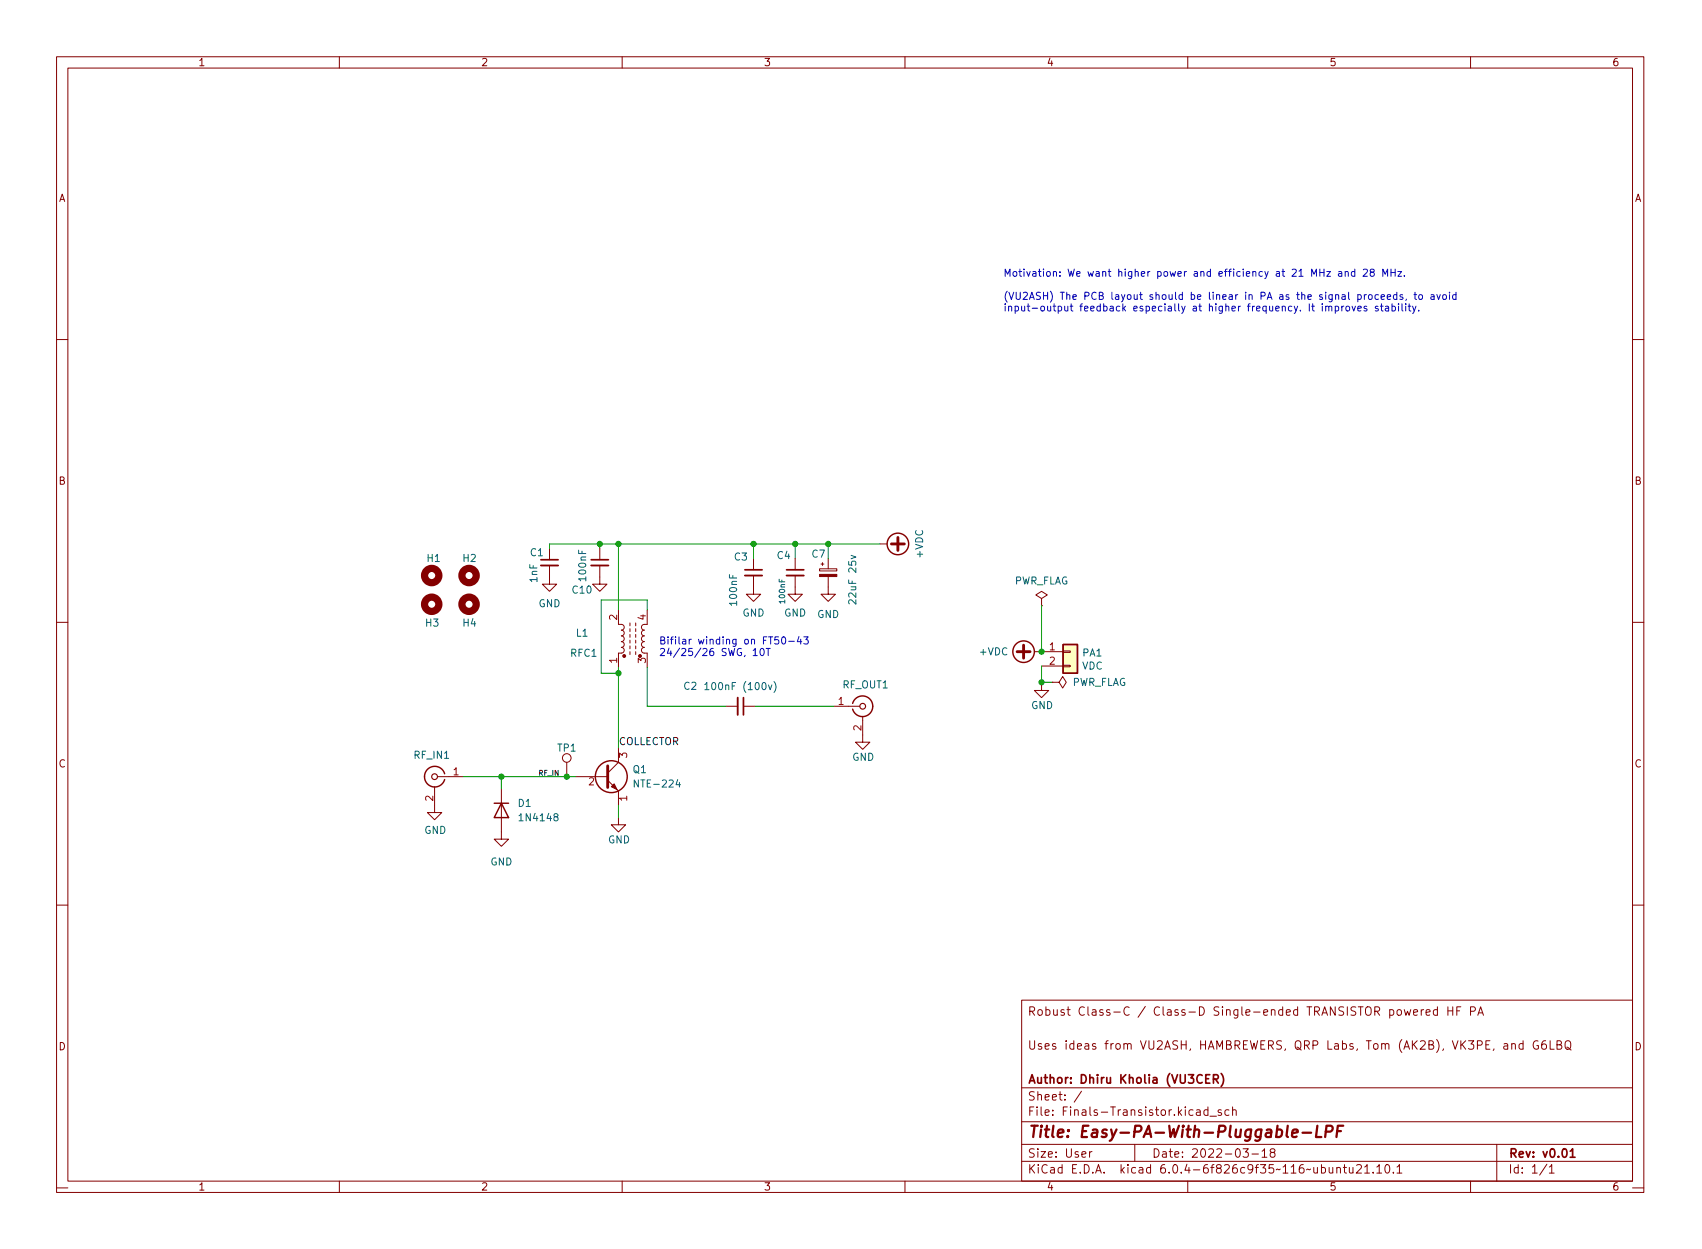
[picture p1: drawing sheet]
<svg xmlns="http://www.w3.org/2000/svg" width="301mm" height="221mm" viewBox="0 0 301 221" stroke-linecap="round" stroke-linejoin="round" font-family="sans-serif">
<g fill="none" stroke="#840000" stroke-width=".18">
<path d="M10 10h280.6v200.8h-280.6zM12 12h276.6v196.8h-276.6zM60 10v2M110 10v2M160 10v2M210 10v2M260 10v2M10 60h2M288.6 60h2M97.2 100v3.3h1.2l-1.2 1.3-1.3-1.3h1.3M97.2 96.9v2.1M106 100v3.3h1.3l-1.3 1.3-1.2-1.3h1.2"/>
<path d="M106 96.9v2.1M133.2 98.7v2M140.6 98.7v2M145.2 99.7h.5M145.4 99.5v.5M146.4 98.7v1.9M155.6 96.2h1.2M10 110h2M109.3 107.9v2.5h.8l.3 .5-.2 .4-.3 .1 .3 .1 .2 .3-.2 .4-.3 .2 .4 .2v.5l-.1 .2-.3 .1 .3 .2 .2 .4-.2 .3-.3 .2 .3 .1 .2 .5-.3 .3-.8 .1v2.5M111.4 110.1v.6M111.4 111.2v.5M111.4 112.2v.5"/>
<path d="M111.4 113.2v.5M111.4 114.2v.5M111.4 115.2v.5M112.4 110.1v.6M112.4 111.2v.5M112.4 112.2v.5M112.4 113.2v.5M112.4 114.2v.5M112.4 115.2v.5M114.4 107.9v2.5h-.7l-.3 .5 .2 .4 .3 .1-.3 .1-.2 .3 .1 .5 .4 .1-.3 .2-.2 .3 .1 .4 .4 .1-.3 .2-.2 .2 .1 .4 .4 .3-.4 .1-.1 .5 .3 .3 .7 .1v2.5M133.2 101.8v3.3h1.3l-1.3 1.2-1.2-1.2h1.2M140.6 101.8v3.3h1.3l-1.3 1.2-1.3-1.2h1.3"/>
<path d="M144.9 100.6h3.1v.4h-3.1zM146.4 101.9v3.2h1.3l-1.3 1.2-1.2-1.2h1.2M182.9 115.2h5.1M184.1 105.8l1.1-.6-1.1-.6-1 .6 1 .6v1.3M184.1 107.1h.1M184.1 117.8h3.9M188 117.6h1.2v.3h-1.2zM188 115.1h1.2v.3h-1.2zM288.6 110h2M76.8 139.1v4.6h1.3l-1.3 1.2-1.2-1.2h1.2M77.3 137.3h4.6M88.6 139.5v8.9h1.3l-1.3 1.2-1.2-1.2h1.2"/>
<path d="M100.2 134.8v2.5M101.7 137.3h5.7M107.4 138l1.9 1.9v2.5M109.3 132.2v2.6l-1.9 1.9M128.4 124.9h2M131.4 124.9h2.1M147.4 124.9h4.6M152.5 126.7v4.5h1.3l-1.3 1.3-1.2-1.3h1.2M184.1 120.8v1.3h1.3l-1.3 1.3-1.2-1.3h1.2M186 120.6h1.2l.7-1 .6 1-.6 1.1-.7-1.1M186 120.6h.1M109.3 144.6v1.2h1.3l-1.3 1.3-1.2-1.3h1.2"/>
<path d="M10 160h2M180.6 176.8h108v32h-108zM248.3 178.5l.3 1 .3-.7 .2 .7 .3-1M249.9 179l.7-.1v-.3l-.5-.1-.2 .2 .1 .7h.6M251.3 178.5v1M251.7 178.5l-.3 .1-.1 .2M252.1 179l.8-.1-.1-.3-.4-.1-.3 .2 .1 .7h.6M254.1 178.6l-.4-.1-.3 .3v.4l.2 .2h.5M254.1 178v1.5M256 178v1.5M256 178.7h.9M256.9 178v1.5"/>
<path d="M257.6 178.7h.5M258.3 178h-.7v1.5M260 178.8l.7-.1 .2-.2-.1-.3-.2-.2h-.6v1.5M261.3 179.5l.5-1.5 .5 1.5M261.4 179.1h.7M288.6 160h2M180.6 198.3h108M180.6 192.3h108M191.2 192.9l-1.3 2M211.6 196.3h.5l.1 .9M212.2 196.6h-.5a.29 .29 0 0 0-.2 .3 .29 .29 0 0 0 .2 .3l.5-.1M213.6 196.3l-.5-.1-.2 .3v.4l.1 .2h.6"/>
<path d="M213.6 195.7v1.5M213.9 197.4h1.2M215.9 196.3l-.3-.1-.2 .2v.2l.5 .2v.3h-.5M217.3 196.3l-.4-.1-.3 .3v.4l.1 .2h.6M217.9 196.4l.2-.2 .4 .1 .1 .9M217.9 195.7v1.5M265.9 184.6h.6l.1 .9M266.6 184.9h-.5a.29 .29 0 0 0-.3 .3 .29 .29 0 0 0 .3 .3l.5-.1M267.3 184.7l.2-.2 .4 .1v.9M267.3 184.5v1M269.3 184.6l-.4-.1-.3 .3v.4l.1 .2h.6M269.3 184v1.5"/>
<path d="M271.9 184.1a.74 .74 0 0 0-.9 .5 .74 .74 0 0 0 .6 .9l.4-.1v-.5h-.3M273.3 184a.6 .6 0 0 0-.7 .7v.5l.1 .2 .4 .1 .3-.1v-.5l-.1-.2-.4-.1-.3 .3M274.1 184v1.5h.7M275.3 184.7h.6l.2-.3-.2-.3-.6-.1v1.5h.6l.2-.3a.39 .39 0 0 0-.3-.5M276.8 184.2a.5 .5 0 0 1 .6-.2 .5 .5 0 0 1 .3 .5v.5a.5 .5 0 0 1-.5 .5 .5 .5 0 0 1-.5-.5zM277 185.2h.3l.5 .5M10 210h2M60 208.8v2M110 208.8v2M160 208.8v2M180.6 205.3h108M180.6 202.3h108"/>
<path d="M192.6 203.6v1M193.1 203.6l-.3 .1-.2 .2M200.6 202.3v3M210 208.8v2M219.8 203.1h.9l-.5 .6 .4 .1v.7l-.2 .1h-.4l-.2-.1M221.4 204h1.1M223.1 203.5l.5-.4v1.5M223.1 204.6h.9M224.9 203.8l-.3-.3v-.2l.3-.2 .4 .1 .1 .2v.2l-.7 .2-.1 .2v.5l.3 .1 .4-.1 .1-.2v-.4l-.3-.1M236.4 206.6l.2-.2 .3 .1 .1 .9M236.4 206.4v1M237.5 206.4h.6"/>
<path d="M237.7 205.9v1.3l.4 .2M238.6 206.4v.9l.4 .1 .2-.1M239.2 206.4v1M239.9 206.1l.5-.2 .2 .2 .1 .2-.9 1.1h.9M241.3 206.3l.4-.4v1.5M241.3 207.4h.8M242.8 207.3v.1M243.4 206.3l.5-.4v1.5M243.4 207.4h.9M245.1 206l.1-.1a.81 .81 0 0 1 .6 .6 .81 .81 0 0 1-.3 .8l-.1 .1a.81 .81 0 0 1-.6-.6 .81 .81 0 0 1 .3-.8zM246.4 207.3v.1M247 206.3l.4-.4v1.5"/>
<path d="M247 207.4h.9M260 208.8v2M264.6 202.3v6.5M273.5 205.8l-1.3 2M273.9 206.3l.5-.4v1.5M273.9 207.4h.9M288.6 210h2"/>
<circle cx="100.2" cy="134" r=".76"/>
</g>
<path d="M95.6 99h3.1M104.5 99h3.1M131.7 100.7h3M139.1 100.7h3M131.4 123.4v3M213.2 190.7h.5M213.9 190h-.7v1.5h.7M214.5 190.8l.8-.1 .1-.2-.1-.3-.2-.2h-.6v1.5M214.9 190.8l.5 .7M215.9 189.8a1.72 1.72 0 0 1 0 2.3M277.6 203.5l.4-.4v1.5M277.6 204.6h.9" fill="none" stroke="#840000" stroke-width=".3"/>
<path d="M232.9 199l-.2 2h.9M236.4 200h.7M237.5 199h-1l-.2 2M228.5 200.4l.9-.2v-.4l-.6-.1-.3 .3v.9l.2 .1 .6-.1M230.3 200.3h1.5M234.4 200.1h.8a.55 .55 0 0 0 .4-.5 .55 .55 0 0 0-.3-.6h-.8l-.2 2" fill="none" stroke="#840000" stroke-width=".4"/>
<g fill="none" stroke="#840000" stroke-width="1.3">
<circle cx="76.3" cy="101.8" r="1.27"/>
<circle cx="76.3" cy="106.8" r="1.27"/>
<circle cx="82.9" cy="106.8" r="1.27"/>
<circle cx="82.9" cy="101.8" r="1.27"/>
</g>
<path d="M95.6 100h3.1M104.5 100h3.1M131.7 101.8h3M139.1 101.8h3M130.4 123.4v3" fill="none" stroke="#840000" stroke-width=".33"/>
<path d="M157.6 96.2h2.3M158.7 95v2.3M179.8 115.2h2.3M181 114.1v2.3M107.4 135.4v3.8" fill="none" stroke="#840000" stroke-width=".51"/>
<g fill="none" stroke="#840000" stroke-width=".25">
<path d="M188 114h2.5v5h-2.5zM78.6 136.8a1.81 1.81 0 0 0-2.8-1 1.81 1.81 0 0 0 0 3 1.81 1.81 0 0 0 2.8-1M150.7 124.4a1.81 1.81 0 0 1 2.8-1 1.81 1.81 0 0 1 0 3 1.81 1.81 0 0 1-2.8-1M87.4 142h2.5M88.6 142l1.3 2.6h-2.5z"/>
<circle cx="158.7" cy="96.2" r="1.9"/>
<circle cx="181" cy="115.2" r="1.9"/>
<circle cx="108.1" cy="137.3" r="2.82"/>
</g>
<path d="M188 114h2.5v5h-2.5z" fill="#ffffc2" stroke="#ffffc2" stroke-width=".18"/>
<g fill="none" stroke="#840000" stroke-width=".2">
<circle cx="76.8" cy="137.3" r=".51"/>
<circle cx="152.5" cy="124.9" r=".51"/>
</g>
<path d="M150.5 98.2l.8 .3-.8 .3M119.8 137.8l-.3 .9h.8M124.6 121l.4-.3v1.2M124.6 121.9h.7M136.8 120.5a1.46 1.46 0 0 1 0 1.9" fill="none" stroke="#006464" stroke-width=".18"/>
<g fill="#840000" stroke="#840000" stroke-width=".18">
<path d="M144.9 101.6h3.1v.3h-3.1z"/>
<path d="M108.1 139.1l.5-.5 .5 1z"/>
<circle cx="110.4" cy="116" r=".25"/>
</g>
<g fill="none" stroke="#0000c2" stroke-width=".18">
<path d="M234.6 48h.6l-.6 .9h.6M234.9 54.3l.2-.2 .3 .1 .1 .8M236.1 54.2l.3-.1 .3 .3-.1 .5h-.5M236.1 54.1v1.3M236.7 48.1h.5v.8M237.2 48.3l-.4 .1-.2 .1 .2 .4 .4-.1M237.2 54.1v.9M237.6 54.1l-.4 .3M237.8 48.1l.2-.1 .3 .1 .1 .8M237.8 48v.9M238.1 54.2l.3-.1 .2 .3v.3l-.2 .3-.3-.1-.1-.2zM239 54.1l.3 .9 .3-.9"/>
<path d="M239.5 48.1l-.3-.1-.3 .2 .1 .6h.5M239.5 47.6v1.3M240.1 54.6l.6-.2-.1-.2-.3-.1-.2 .2v.6h.5M241 47.7l.5-.1 .3 .3-.8 1h.8M241.6 54.2l-.3-.1-.1 .2v.2l.4 .1v.3h-.4M242 52.2l.2-.1 .4 .1v.5l-.1 .2h-.3l-.2-.1zM242.5 48.1l-.3-.2 .1-.2 .2-.1h.4l.1 .2-.1 .2-.5 .2-.2 .2v.2l.3 .3h.2l.3-.3-.1-.4-.2-.1M243.6 54.2l-.3-.1-.1 .2v.2l.4 .1v.3h-.4M243.7 52.2l-.4-.1-.2 .2 .1 .6h.5M244.1 54.1h.4M244.2 52.5l.6-.1-.1-.2-.3-.1-.2 .2v.6h.5M244.2 53.7v1.1l.3 .2"/>
<path d="M244.5 48.9v-1.3l.4 .9 .4-.9v1.3M245 54.2h.5v.8M245.3 52.5l.6-.1-.1-.2-.3-.1-.2 .2v.6h.5M245.5 54.4l-.4 .1-.2 .2 .2 .3 .4-.1M245.9 47.6v1.3M245.9 48.2h.8M246.1 54.2l.4-.1 .2 .3-.1 .5h-.5M246.1 53.7v1.3M246.7 47.6v1.3M247 52.2l-.4-.1-.2 .2 .1 .6h.5M247 51.7v1.2M247.1 48h.7l-.7 .9h.7"/>
<path d="M247.3 53.7v.1M247.3 54.1v.9M247.9 53.7v1.1l.2 .2M248 52.2l-.3-.1-.2 .2 .1 .2 .4 .1v.3h-.5M248.3 48.7v.2M248.5 53.7v.1M248.5 54.1v.9M248.7 52.9l-.2 .2M249 54.1h.4M249.1 53.7v1.1l.3 .2M249.7 54.1l.4 .9M250 52.1h.5"/>
<path d="M250.2 51.7v1.1l.3 .1M250.4 54.1l-.5 1.2-.2 .1M250.8 54.9v.1M250.9 52.2l.2-.1 .3 .1 .1 .5-.1 .2h-.3l-.2-.1zM253 52.2h.5l.1 .7M253.6 52.4l-.5 .1-.1 .1 .1 .3h.5M254 52.1l.3 .8 .3-.8M255.1 52.2l.2-.1 .4 .1v.5l-.1 .2h-.3l-.2-.1zM256.3 51.7v.1M256.3 52.1v.8M257.4 52.2l-.3-.1-.3 .2 .1 .6h.5M257.4 51.7v1.2"/>
<path d="M133.2 115l.3-.3v1.2M133.2 115.9h.7M134.5 114.8l.2-.1a.68 .68 0 0 1 .4 .6 .68 .68 0 0 1-.4 .6l-.2-.1-.1-.4zM135.8 114.7v1.2M137.6 112.6h-.6v.6l.2-.1 .4 .1 .1 .1-.1 .5-.1 .1-.5-.1M138.4 112.7l.1-.1a.68 .68 0 0 1 .4 .6 .68 .68 0 0 1-.4 .7 .84 .84 0 0 1-.1-1.2zM139.5 113.4h.9M141.3 112.5l-.3 1h.8M141.6 113v.9M142.1 112.6h.8l-.4 .5 .3 .1v.6l-.1 .1-.6-.1"/>
</g>
<g fill="none" stroke="#009600" stroke-width=".18">
<path d="M106 96.2v.7M109.3 96.2v11.7M133.2 96.2v2.5M140.6 96.2v2.5M146.4 96.2v2.5M155.6 96.2h-58.4v.7M109.3 118v14.2M114.4 107.9v-1.8h-8.1v12.9h3M114.4 118v6.9h14M184.1 107.1v8.1M184.1 117.8v3M81.9 137.3h19.8"/>
<path d="M88.6 137.3v2.2M133.5 124.9h13.9M184.1 120.6h1.9M109.3 142.4v2.2"/>
</g>
<g fill="#009600" stroke="#009600" stroke-width=".18">
<circle cx="100.2" cy="137.3" r=".46"/>
<circle cx="106" cy="96.2" r=".46"/>
<circle cx="88.6" cy="137.3" r=".46"/>
<circle cx="109.3" cy="119" r=".46"/>
<circle cx="109.3" cy="96.2" r=".46"/>
<circle cx="133.2" cy="96.2" r=".46"/>
<circle cx="140.6" cy="96.2" r=".46"/>
<circle cx="184.1" cy="115.2" r=".46"/>
<circle cx="184.1" cy="120.6" r=".46"/>
<circle cx="146.4" cy="96.2" r=".46"/>
</g>
<text font-size="2.8" fill="#840000" x="181.6" y="201.1">Title: Easy-PA-With-Pluggable-LPF</text>
<g font-size="2.1" fill="#840000">
<text x="181.6" y="179.6">Robust Class-C / Class-D Single-ended TRANSISTOR powered HF PA</text>
<text x="181.6" y="185.6">Uses ideas from VU2ASH, HAMBREWERS, QRP Labs, Tom (AK2B), VK3PE, and G6LBQ</text>
<text x="181.6" y="191.6">Author: Dhiru Kholia (VU3CER)</text>
<text x="181.6" y="197.3">File: Finals-Transistor.kicad_sch</text>
<text x="181.6" y="194.6">Sheet: /</text>
<text x="181.6" y="207.5">KiCad E.D.A. kicad 6.0.4-6f826c9f35~116~ubuntu21.10.1</text>
<text x="181.6" y="204.7">Size: User</text>
<text x="203.6" y="204.7">Date: 2022-03-18</text>
<text x="266.6" y="204.7">Rev: v0.01</text>
<text x="266.6" y="207.5">Id: 1/1</text>
</g>
<g font-size="1.8" fill="#840000">
<text x="35" y="11.7">1</text>
<text x="85" y="11.7">2</text>
<text x="135" y="11.7">3</text>
<text x="185" y="11.7">4</text>
<text x="235" y="11.7">5</text>
<text x="285" y="11.7">6</text>
<text x="10.3" y="35.7">A</text>
<text x="289" y="35.7">A</text>
<text x="10.3" y="85.7">B</text>
<text x="289" y="85.7">B</text>
<text x="10.3" y="135.7">C</text>
<text x="289" y="135.7">C</text>
<text x="10.3" y="185.7">D</text>
<text x="289" y="185.7">D</text>
<text x="35" y="210.5">1</text>
<text x="85" y="210.5">2</text>
<text x="135" y="210.5">3</text>
<text x="185" y="210.5">4</text>
<text x="235" y="210.5">5</text>
<text x="285" y="210.5">6</text>
</g>
<g font-size="1.8" fill="#0000c2">
<text x="177.3" y="48.9">Motivation: We want higher power and efficiency at 21 MHz and 28 MHz.</text>
<text x="177.3" y="53">(VU2ASH) The PCB layout should be linear in PA as the signal proceeds, to avoid</text>
<text x="177.3" y="55">input-output feedback especially at higher frequency. It improves stability.</text>
<text x="116.5" y="113.9">Bifilar winding on FT50-43</text>
<text x="116.5" y="116">24/25/26 SWG, 10T</text>
</g>
<g font-size="1.8" fill="#006464">
<text x="75.5" y="99.4">H1</text>
<text x="81.9" y="99.4">H2</text>
<text x="93.8" y="98.3">C1</text>
<text x="129.9" y="99.1">C3</text>
<text x="137.4" y="98.8">C4</text>
<text x="143.6" y="98.6">C7</text>
<text x="163.2" y="98.6" transform="rotate(-90 163.2 98.6)">+VDC</text>
<text x="95" y="102.9" transform="rotate(-90 95 102.9)">1nF</text>
<text x="95.2" y="107.4">GND</text>
<text x="101.3" y="104.9">C10</text>
<text x="103.6" y="102.6" transform="rotate(-90 103.6 102.6)">100nF</text>
<text x="130.3" y="106.9" transform="rotate(-90 130.3 106.9)">100nF</text>
<text x="151.4" y="106.3" transform="rotate(-90 151.4 106.3)">22uF 25v</text>
<text x="179.2" y="103.3">PWR_FLAG</text>
<text x="75.3" y="110.8">H3</text>
<text x="81.9" y="110.8">H4</text>
<text x="101.9" y="112.6">L1</text>
<text x="131.3" y="109">GND</text>
<text x="138.6" y="109">GND</text>
<text x="144.5" y="109.3">GND</text>
<text x="100.9" y="116.1">RFC1</text>
<text x="173.3" y="115.9">+VDC</text>
<text x="191.3" y="118.4">VDC</text>
<text x="191.4" y="116.1">PA1</text>
<text x="120.9" y="122">C2</text>
<text x="125.6" y="122">100nF (100v)</text>
<text x="149" y="121.7">RF_OUT1</text>
<text x="182.3" y="125.4">GND</text>
<text x="189.4" y="121.3">PWR_FLAG</text>
<text x="73.3" y="134.1">RF_IN1</text>
<text x="98.6" y="132.9">TP1</text>
<text x="111.9" y="136.7">Q1</text>
<text x="150.7" y="134.5">GND</text>
<text x="91.6" y="142.7">D1</text>
<text x="112.6" y="139.2">NTE-224</text>
<text x="75" y="147.4">GND</text>
<text x="92.1" y="145.2">1N4148</text>
<text x="107.5" y="149.1">GND</text>
<text x="86.7" y="153">GND</text>
</g>
<g font-size="1.8" fill="#a90000">
<text x="109.1" y="109.6" transform="rotate(-90 109.1 109.6)">2</text>
<text x="114.2" y="109.6" transform="rotate(-90 114.2 109.6)">4</text>
<text x="109.1" y="117.2" transform="rotate(-90 109.1 117.2)">1</text>
<text x="114.2" y="117.2" transform="rotate(-90 114.2 117.2)">3</text>
<text x="185.6" y="115">1</text>
<text x="185.6" y="117.5">2</text>
<text x="148.2" y="124.6">1</text>
<text x="152.3" y="129.2" transform="rotate(-90 152.3 129.2)">2</text>
<text x="80.2" y="137.1">1</text>
<text x="110.9" y="134" transform="rotate(-90 110.9 134)">3</text>
<text x="76.6" y="141.6" transform="rotate(-90 76.6 141.6)">2</text>
<text x="104.1" y="138.8">2</text>
<text x="110.9" y="141.6" transform="rotate(-90 110.9 141.6)">1</text>
</g>
<text font-size="1.8" fill="#0f0f0f" x="109.3" y="131.7">COLLECTOR</text>
<text font-size="1.4" fill="#006464" x="138.8" y="106.6" transform="rotate(-90 138.8 106.6)">100nF</text>
<text font-size="1.2" fill="#0f0f0f" x="95.1" y="137.1">RF_IN</text>
</svg>
